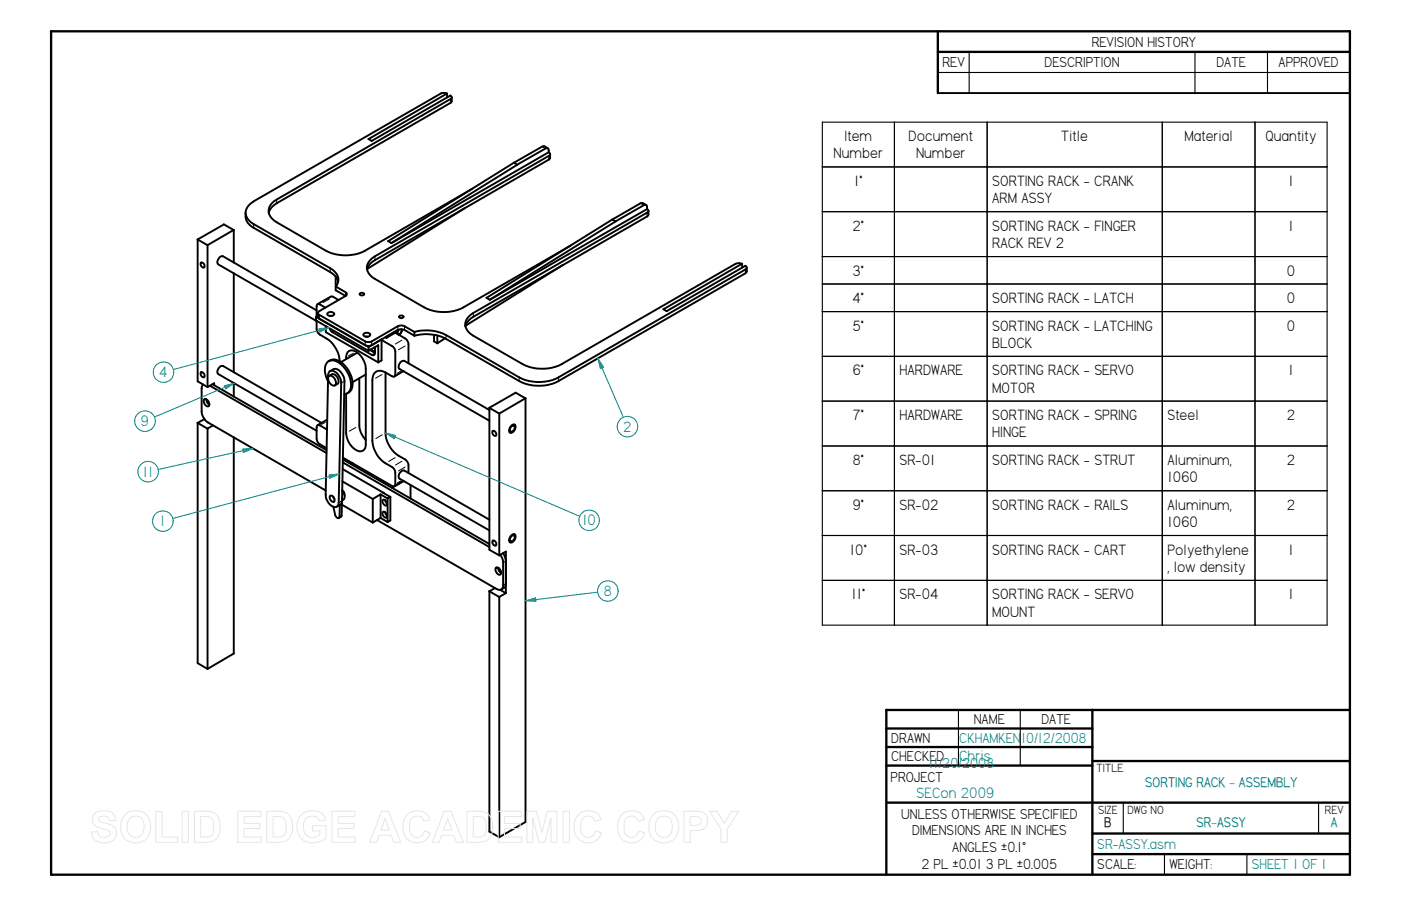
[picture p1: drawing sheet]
<svg xmlns="http://www.w3.org/2000/svg" width="432mm" height="279mm" viewBox="0 0 432 279" stroke-linecap="round" stroke-linejoin="round" font-family="sans-serif">
<g fill="none" stroke="#000" stroke-width=".72">
<path d="M15.7 9.7l400.4-.1v260.1h-400.4zM289.1 9.7v19M289.1 16h127M273.2 218.9v50.8M273.2 218.9h142.9M336.7 218.9v50.8M273.2 224.7h63.5M273.2 230.4h63.5M273.2 236.1h63.5M336.7 234.7h79.4M273.2 247.5h142.9M336.7 257h79.4"/>
<path d="M336.7 263.4h79.4"/>
</g>
<g fill="none" stroke="#000" stroke-width=".34">
<path d="M298.7 16v12.7M368.3 16v12.7M390.7 16v12.7M253.4 37.6v155.2h155.6v-155.1h-155.6M275.7 37.6v155.2M289.1 22.4h127M304.2 37.6v155.2M358.2 37.6v155.2M386.8 37.6v155.2M253.4 51.5h155.6M253.4 65.3h155.6M253.4 79.1h155.6"/>
<path d="M253.4 87.6h155.6M253.4 96.1h155.6M253.4 109.9h155.6M253.4 123.7h155.6M253.4 137.5h155.6M253.4 151.3h155.6M253.4 165.1h155.6M253.4 179h155.6M295.4 218.9v17.2M314.5 218.9v17.2M346.2 247.6v9.4M406.4 247.6v9.4"/>
<path d="M358.9 263.4v6.3M384.3 263.4v6.3"/>
</g>
<g fill="none" stroke="#000" stroke-width=".59">
<path d="M137.8 30.1v-1.2l-.8-.2-1.2 .2-57.7 33.2M137.8 28.8l-24.2 14.1M138.8 31.7l-54.3 31.5a4.3 4.3 0 0 0-1.7 2.4M139.2 30v1.2l-.4 .6M289.1 28.7h127M113.5 42.8l1.1 .7M114.5 43.5l24.3-14 .4 .4-.4 .7-53.5 31a3.7 3.7 0 0 0-2.5 3.4 3.7 3.7 0 0 0 2.5 3.5l15.1 8.8a13.4 13.4 0 0 0 12.2 0M145.5 58.3l-33 19M158.4 50.2l1 .6M158.4 50.2l-38.8 24.2M159.4 50.8l-38.8 24.2M167.8 45.1l1 .6"/>
<path d="M167.8 45.1l-.7 .1-8.7 5M169.1 46.4a.56 .56 0 0 0-.7-.7l-9 5.1M169.1 49.2l-53.5 31a4.9 4.9 0 0 0-2.5 2.9M169.1 48.1l-53.5 30.9a3.6 3.6 0 0 0-1.5 5.9l1.5 1.1 15.1 8.8a13.4 13.4 0 0 0 12.2 0l32.9-19M169.1 46.9l.4 .5-.4 .7M169.1 46.3v.6M169.1 46.9l-48.5 28.1-1-.7M169.5 47.5v1.2l-.4 .6M60.9 73.9l3.1 1.7M60.9 73.8v43.8l3.1 1.8M64 75.6l8.1-4.7v10.1M64 75.6v43.8"/>
<path d="M68.7 79l28.9 16.7M68.7 79a1.7 1.7 0 0 0-1.4 2.5l30.3 17.5M69 69.2l3.1 1.8M69 69.2l-8.1 4.7M75.7 65.6a4.3 4.3 0 0 0 2.5 4.7M78.1 70.2l23.7 13.7a4.8 4.8 0 0 1 2.4 2.9M78.1 69.1l23.7 13.6a3.6 3.6 0 0 1 1.7 5.6v1.2M78.2 62.1a3.6 3.6 0 0 0-1.4 5.9l1.4 1.1M143.3 64.2l-30.1 18.8M188.7 67.7l1 .6M188.7 67.7l-38.8 24.2M189.7 68.3l-38.8 24.2"/>
<path d="M199.1 63.2l-1-.5h-.7l-8.7 5M199.4 64.5l-.1-1.2h-.9l-8.7 5M199.4 66.8l-54.3 31.4a4.5 4.5 0 0 0-1.7 2.4M199.4 65.6l-53.5 30.9a3.6 3.6 0 0 0-1.5 5.9l1.5 1.1 15.1 8.8a13.4 13.4 0 0 0 12.2 0M199.4 64.5a.59 .59 0 0 1 .5 .5 .59 .59 0 0 1-.5 .6M199.4 64.5l-48.4 28M199.9 65v1.2l-.5 .6M62 81a.88 .88 0 0 1 .9 .5 .88 .88 0 0 1-.2 1l-.8-.7zM72.1 84.2v30.6M97.4 98.8l16.2 9.4M97.4 97.7v1.1M97.6 98.9l.1 3 .3 .8 .6 .5"/>
<path d="M97.6 94.4v3.2M98 96.5v1.2l.4 .6M98 97.3l-.6 .4 16.2 9.3 4-2.4M98.6 93.9l1.7 1M98.6 93.9a.61 .61 0 0 0-.7-.1 .61 .61 0 0 0-.3 .6M100.9 96.6l1-.4 .8 .2 .3 .4a1.27 1.27 0 0 1-2.2 0zM101.6 97.4h.8M102.6 91.5l1.8 1M102.7 91.5h-.8l-4.1 2.3M103.4 88.3l3.1 1.8a.61 .61 0 0 1 .4 .6 .61 .61 0 0 1-.4 .6M103.4 89.5l3.1 1.8M103.5 85.3v2.5l.3 .2"/>
<path d="M106.5 91.3l-8.1 4.7-.4 .4 .1 .5 14.8 8.6h1.3l8.4-4.9M110.8 90.6l.5-.3 .9 .2a.69 .69 0 0 1-.7 .6 .69 .69 0 0 1-.7-.5zM123.1 97.4l.6-.1 .6 .2a.66 .66 0 0 1-.6 .6 .66 .66 0 0 1-.7-.5zM149.9 91.8l1.1 .7M173.6 81.7l-30.1 18.8M204.4 95.3l1.1 .7M205.4 96l24.3-14a.61 .61 0 0 1 .4 .5 .61 .61 0 0 1-.4 .6l-57.5 33.3a13.4 13.4 0 0 1-12.2 0l-22.6-13.1M228.7 82.5v-1.1l-.7-.2-1.3 .2-53.6 30.9M228.7 81.3l-24.2 14.1M230.2 82.5v1.2l-.5 .6-57.5 33.2a13.4 13.4 0 0 1-12.2 0l-22.6-13M62 114.8a.88 .88 0 0 1 .9 .5 .88 .88 0 0 1-.2 1.1l-.8-.7zM62.6 118.6l-.5 1.2v7a4.5 4.5 0 0 0 2.1 3.5"/>
<path d="M64.7 119l35.9 20.7M65.5 118.5l35.1 20.3M66 118.8v-.6l-2.1 1.2M68.7 112.8l30.4 17.6M68.7 112.9a1.7 1.7 0 0 0-1.4 2.5l30.3 17.4M72.1 118.1v4.2M98.6 103.2a9.6 9.6 0 0 1 6.1 8.2v-.1M100.4 100.6v1.8l16.2 9.4M101.1 117.6a5.4 5.4 0 0 1-.2-5.9 3 3 0 0 1 4.3 .7 7.8 7.8 0 0 1 2.7 7.9 1.93 1.93 0 0 1-1.8 1.2M101.3 111.4a2.93 2.93 0 0 1 3.7 .2 8.1 8.1 0 0 1 3.3 8.5l-.8 .9M101.4 114.8a1.65 1.65 0 0 1 2.5 .4l1.1 1.7 .2 1.2-.8 36.9a1.28 1.28 0 0 1-.8 1.4 1.28 1.28 0 0 1-1.5-.5l-1.3-1.5-.4-1.8 .7-36.9zM101.4 115.9a1.84 1.84 0 0 1 2.2-.1 1.84 1.84 0 0 1 .8 2.1l-.4 .5"/>
<path d="M101.5 115.9a1.97 1.97 0 0 1 1.7 3 1.97 1.97 0 0 1-1.7-3zM101.6 101.3l.8 1.1M101.7 114.5a2.43 2.43 0 0 1 4 1.2l.5 1.9M102.4 102.4l12.2 7h.8l.2-.6M104 118.4l-.8 .5M106.2 117.5l-.8 36.9-.1 .6-.5 .7M106.7 110.7v-.5a1.85 1.85 0 0 1 .9-2 1.85 1.85 0 0 1 2.1 .3 6.7 6.7 0 0 1 3 5.2v23.3a1.83 1.83 0 0 1-.8 2 1.83 1.83 0 0 1-2.2-.2 6.6 6.6 0 0 1-3-5.3v-12.1M110.2 108.8l-5.1 2.9M110.7 116.7l.1 15.3 .5 1.6 1.4 2.1M112.1 103l1-.4a.74 .74 0 0 1 .9 .9l-.9 .4a.8 .8 0 0 1-1-.9zM112.6 103.8h.9M112.7 115.5l-4 2.4"/>
<path d="M113.6 107v1.2M114 107.9l1.6 .9M115.2 107.2l.4 .2M115.5 107.1l.1 1.7M115.6 108.6l-1.4-.8 1.4 .8M116.6 106.5l-3.1 1.7M116.6 106.4v5.4M117.6 104.8l3.6 2.1 .6 1.2v7.7l-.6 .4-2.4-1.3M117.6 104.7v6.5M117.6 111.1l-1 .7M118.8 104l.3 .2M118.8 114.9v18.6a9.7 9.7 0 0 0 6.4 8.4l.7 1.1v2.9"/>
<path d="M118.8 114.9a2.47 2.47 0 0 0-2.8-.3 2.47 2.47 0 0 0-1.2 2.6v18.7a9.3 9.3 0 0 0 6 8.1l.9 1 .1 .8v3.5l-.1 .6-.3 .1-.6-.1-15.2-8.8M119.1 103.8l3.5-2.1-8 4.8-.8 .2-1.2-.2M119.1 103.8v.4M121.8 102.6l3.1 1.8 .8 .9 .2 .8v6M122.6 100.6l.8-.2 1.3 .2M122.6 101.8l.8-.2 1.3 .2M122.9 101.6a1.2 1.2 0 0 0-.3 1.4v-.8l-3.5 2M123.7 101.6l-.1 1-.8 .6M124.4 114.4l-2.9 1.7M124.5 111.3l26.3 15.1M124.6 111.3a1.66 1.66 0 0 0-1.5 2.5l27.7 16M124.6 100.6l3.1 1.8"/>
<path d="M124.6 101.7l3.1 1.8M127.7 103.5a13.5 13.5 0 0 1 9.8 1M127.7 102.4a13.5 13.5 0 0 1 9.8 .9M127.7 102.4v1.1M133.8 103.3v2l1 .6M134.8 103.5v2.4M137.2 104.3l-2.4 1.6M60.9 130.4l3.1 1.8 1.7-1M60.9 130.4v74.1l3.1 1.8M62.9 129.2l.2 .2M62.9 129.1l-2 1.3M63 123.1a1.38 1.38 0 0 1 1.3 .8 1.38 1.38 0 0 1-.2 1.4 1.55 1.55 0 0 1-1.1-2.2z"/>
<path d="M63.6 123.1l.4 1.2 .5 .5M63.8 123.3l.2 .7 .5 .5M64 132.2v74.1M64.1 130.3l36.3 21M72.1 134.8v66.7l-8.1 4.8M98.6 137l2.1 1.2M100.6 132.3l.2 .2M100.6 132.4l-2-1.2a.64 .64 0 0 0-.7 0 .64 .64 0 0 0-.3 .6v3.5l.4 1.2 .6 .5M100.8 129.4l-3 1.7M107.5 121l-.5 .3M151.9 132.9a.88 .88 0 0 1 1 .5 .88 .88 0 0 1-.3 1.1l-.8-.8zM153.9 127.6l-3.1-1.8v43.7l3.1 1.8"/>
<path d="M153.9 127.5v43.8M157.6 131.5l.9-.2a1.25 1.25 0 0 1-1.1 1.8l-.2-.9zM157.6 131.2l.4-.2a.61 .61 0 0 1 .9 .5l-.4 1.3a.96 .96 0 0 1-1.5 .4 1.75 1.75 0 0 1 .6-2zM157.9 133.1l-.8 .2M158.5 130.9l.2 .8M158.9 121.1l3.1 1.8M158.9 121.1l-8.1 4.7M162 122.8v130.7l-8.1 4.7M162 122.8l-8.1 4.8M101.6 153a1.1 1.1 0 0 1 1.3 .4 1.1 1.1 0 0 1 0 1.3 1.31 1.31 0 0 1-1.3-1.7zM102.7 153.2l.4 .6M104.7 155.7l-.1 3.6-.2 .5-.5-.1-.5-.6-.7-2.8"/>
<path d="M104.8 155.7l-1 .6M105.1 159.3l-.7 .5M105.3 155.6l9.6 5.6M105.5 153.7l-.2 5.3-.2 .4M105.5 151.3a2.11 2.11 0 0 1 .3 2.8M105.5 151.2l.5 .6 .2 .9M105.5 148.5l9.4 5.4M105.6 144.7l12.7 7.3M105.7 141.7l45.1 26.1M105.7 142.6l45.1 26.1M105.8 154.1l-.4 .2M108.8 142.8l-.6 .4"/>
<path d="M114.9 153.9v7.3M114.9 153.9l2.4-1.5v7.4M117.3 159.7l2.2 1.3M117.3 159.7l-2.4 1.5M117.3 152.5l2.2 1.2M118 157.9a1.13 1.13 0 0 1 1.1 .5 1.13 1.13 0 0 1 0 1.2 1.2 1.2 0 0 1-1.1-1.7zM118 154.2a1.13 1.13 0 0 1 1.1 .5 1.13 1.13 0 0 1 0 1.2 1.23 1.23 0 0 1-1.1-1.7zM118.2 151.9l2.1 1.3v7.3l-.8 .5M118.3 152v.1M118.7 157.9l.6 1.1M118.7 154.2l.6 1.1M119.5 153.7v7.3"/>
<path d="M120.3 153.2l-.8 .5M124.4 148.3l-2.9 1.6M124.5 148.3l-3.7 2.2M124.5 145.1l26.3 15.2M124.6 145.1a1.66 1.66 0 0 0-1.5 2.5l27.7 16M126.5 149.6v4.2M116.2 160.4l36.9 21.3a1.2 1.2 0 0 0 1.4 .1 1.2 1.2 0 0 0 .6-1.3l-.1-7.6-.8-1.8M151.9 166.7a1.04 1.04 0 0 1 .9 1.6 1.07 1.07 0 0 1-.9-1.6zM152.7 175.2a1.15 1.15 0 0 1 1.3 .1 1.15 1.15 0 0 1 .4 1.2v.4l-.3 .3a1.64 1.64 0 0 1-1.4-2zM153.5 175l.4 1.2 .5 .5M153.8 175.2l.1 .7 .5 .5M153.8 171.3l2.1-1.2v12.8"/>
<path d="M155 170.6l.7 1.2 .2 1.2M157.6 165.4l.9-.3a1.25 1.25 0 0 1-1.1 1.9l-.2-.9zM157.6 165.1l.4-.3a.61 .61 0 0 1 .9 .6l-.4 1.3a.92 .92 0 0 1-1.5 .3 1.75 1.75 0 0 1 .6-1.9zM157.9 166.9l-.8 .3M158.5 164.7l.2 .9M150.8 182.3l3.1 1.8M150.8 182.3v74.2l3.1 1.7M152.6 181.4l-1.8 1M153.9 184.1v74.1M154.1 181.9l1.8 1M155.9 180a1.86 1.86 0 0 1-1.4 1.8M155.9 182.9l-2.1 1.2"/>
</g>
<g fill="none" stroke="#000" stroke-width=".31">
<path d="M138.8 30.9v.6M167.3 45.3l.5 .3M169.1 48.4v.5M78.2 69.5v.5M85.3 61.9v.5M115.6 79.4v.5M197.6 62.8l.5 .3M199.4 65.9v.6M98.4 97.5v.5M101.6 92.2l-2 1.1M101.8 83v.6M106.5 90.4v.5"/>
<path d="M145.9 96.9v.5M229.7 83.4v.5M102.8 102.2l-.3 .2M105.9 117.7l-.5 .3M108.9 108.9l-1.5 .9M112.6 105.5v.6M114.6 105.6v.6M115.3 109l-.4 .3M117.8 115.5l-2.1 1.1M122.6 100.9v.5M123.4 114.5l-1 .6M123.9 104.9l-2 1.2"/>
<path d="M124.7 101v.5M124.8 106.7l-2 1.2M137.5 103.7v.5M160 116.6v.6M172.2 116.7v.5M100.2 130.3l-1.1 .6M100.6 132.3v.1M100.8 132.2l-.1 .1M109.7 131.8l-2 1.2M117.8 134.1l-2 1.2M105.1 159.1l-.3 .2M105.2 154.5l-.5 .4"/>
<path d="M105.4 153.7h.1M121.8 141.1l-2 1.2M123.4 148.3l-1 .7M123.9 142.2l-2 1.2M124.8 144.1l-2 1.1M155.7 173.2l-.5 .2M155.7 180.1l-.4 .2"/>
</g>
<path d="M184.2 182.6l-22.2 2.7" fill="none" stroke="#008080" stroke-width=".31"/>
<path d="M162 185.3l3.1-.9 .1 1z" fill="#008080"/>
<g fill="none" stroke="#008080" stroke-width=".31">
<path d="M78 138.3l-29.3 6.5M162 185.3l3.1-.9 .1 1z"/>
<circle cx="187.4" cy="182.3" r="3.2"/>
</g>
<path d="M74.8 138.5l3.2-.2-3 1.2z" fill="#008080"/>
<g fill="none" stroke="#008080" stroke-width=".31">
<path d="M72.2 118.2l-24.6 10.4M74.8 138.5l3.2-.2-3 1.2z"/>
<circle cx="45.7" cy="145.5" r="3.2"/>
</g>
<path d="M69.1 119l3.1-.8-2.7 1.7z" fill="#008080"/>
<g fill="none" stroke="#008080" stroke-width=".31">
<path d="M69.1 119l3.1-.8-2.7 1.7zM104.6 146.2l-51.4 13.7"/>
<circle cx="44.7" cy="129.9" r="3.2"/>
</g>
<path d="M101.4 146.5l3.2-.3-3 1.3z" fill="#008080"/>
<g fill="none" stroke="#008080" stroke-width=".31">
<path d="M118.8 133.5l59.8 25.7M101.4 146.5l3.2-.3-3 1.3z"/>
<circle cx="50.2" cy="160.7" r="3.2"/>
</g>
<path d="M118.8 133.5l3.2 .8-.5 1z" fill="#008080"/>
<g fill="none" stroke="#008080" stroke-width=".31">
<path d="M101.5 101l-48.1 13M118.8 133.5l3.2 .8-.5 1z"/>
<circle cx="181.6" cy="160.4" r="3.2"/>
</g>
<path d="M98.3 101.4l3.2-.4-2.9 1.4z" fill="#008080"/>
<g fill="none" stroke="#008080" stroke-width=".31">
<path d="M98.3 101.4l3.2-.4-2.9 1.4zM184.3 110.5l7.8 18.2"/>
<circle cx="50.4" cy="114.8" r="3.2"/>
</g>
<path d="M184.3 110.5l1.7 2.7-1 .5z" fill="#008080"/>
<g fill="none" stroke="#008080" stroke-width=".31">
<path d="M184.3 110.5l1.7 2.7-1 .5z"/>
<circle cx="193.4" cy="131.6" r="3.2"/>
</g>
<g fill="none" stroke="#e6e6e6" stroke-width=".31">
<path d="M29.1 251a4.6 4.6 0 0 1 6 .2l.6 1.8-2 .1a1.81 1.81 0 0 0-1.5-1.5 1.81 1.81 0 0 0-1.8 1 2 2 0 0 0 2 1.2 3.6 3.6 0 0 1 3.5 2.7 3.1 3.1 0 0 1-3.8 3.4 3.4 3.4 0 0 1-3.9-3.3l1.8-.1a2.1 2.1 0 0 0 1.8 1.8 2.1 2.1 0 0 0 2.2-1.3 1.81 1.81 0 0 0-1.9-1.3 3.5 3.5 0 0 1-3.6-3l.2-1.1zM38.5 251.2a4.8 4.8 0 0 1 5.8-.5 4.8 4.8 0 0 1 2.1 5.4 4.7 4.7 0 0 1-5.5 3.8 4.7 4.7 0 0 1-3.7-5.6l.4-1.7zM39.9 252.5a2.56 2.56 0 0 1 2.8-.7 2.56 2.56 0 0 1 1.7 2.4 3.1 3.1 0 0 1-2 4 2.71 2.71 0 0 1-3.2-3.3 3.5 3.5 0 0 1 .7-2.4zM48 250.3h2v7.8h4.8v1.7h-6.8zM56.1 250.2h2v9.6h-2zM59.9 250.2h4.1a3.8 3.8 0 0 1 3.9 4.2 4.4 4.4 0 0 1-3 5.2l-5 .2zM61.8 251.8h1.9a2.51 2.51 0 0 1 2.2 3.2 3.2 3.2 0 0 1-1 2.9l-3.1 .2zM73.3 250.2h7.1v1.6h-5.2v2.1h4.9v1.6h-4.9v2.6h5.4v1.7h-7.3zM82.2 250.2h4.1a3.8 3.8 0 0 1 3.9 4.2 4.4 4.4 0 0 1-3 5.2l-5 .2zM84.2 251.8h1.8a2.51 2.51 0 0 1 2.2 3.2 3.2 3.2 0 0 1-1 2.9l-3 .2zM92.9 251.2a5.1 5.1 0 0 1 6.7 0l.8 1.7-1.9 .3a2.65 2.65 0 0 0-3.2-1.4 2.65 2.65 0 0 0-1.8 3 2.95 2.95 0 0 0 1.6 3.2 2.95 2.95 0 0 0 3.5-.6v-1.2h-2.3v-1.6h4.2v3.8a5.8 5.8 0 0 1-8.1-.4 5.5 5.5 0 0 1 .5-6.8zM102.3 250.2h7.1v1.6h-5.2v2.1h4.9v1.6h-4.9v2.6h5.4v1.7h-7.3z"/>
<path d="M117.6 250.2h2.1l3.8 9.6h-2.1l-.8-2.2h-3.8l-.8 2.2h-2zM118.7 252.4l1.3 3.6h-2.6zM125.4 251.3a4.1 4.1 0 0 1 7.1 1.5l-1.9 .5a2.22 2.22 0 0 0-2.6-1.6 2.22 2.22 0 0 0-1.8 2.4v.8a2.6 2.6 0 0 0 2.7 3.3l1.3-.7 .6-1.3 1.8 .6a4.3 4.3 0 0 1-5 3 4.3 4.3 0 0 1-3.4-4.7 5 5 0 0 1 1.2-3.8zM136.9 250.2h2.1l3.8 9.6h-2.1l-.8-2.2h-3.8l-.8 2.2h-2zM138 252.4l1.3 3.6h-2.6zM143.9 250.2h4.1a3.8 3.8 0 0 1 3.8 4.2 4.4 4.4 0 0 1-3 5.2l-4.9 .2zM145.8 251.8h1.9a2.51 2.51 0 0 1 2.2 3.2 3.2 3.2 0 0 1-1.1 2.9l-3 .2zM153.5 250.2h7.2v1.6h-5.2v2.1h4.8v1.6h-4.8v2.6h5.3v1.7h-7.3zM162.4 250.2h2.9l1.7 6.5 1.7-6.5h2.9v9.6h-1.8v-7.6l-1.9 7.6h-1.8l-1.9-7.6v7.6h-1.8zM173.6 250.2h1.9v9.6h-1.9zM178.2 251.3a4.1 4.1 0 0 1 7.1 1.5l-2 .5a2.22 2.22 0 0 0-2.5-1.6 2.22 2.22 0 0 0-1.8 2.4l-.1 .8a2.6 2.6 0 0 0 2.8 3.3l1.3-.7 .5-1.3 1.8 .6a4.3 4.3 0 0 1-5 3 4.3 4.3 0 0 1-3.3-4.7 5 5 0 0 1 1.2-3.8zM191.6 251.3a4.1 4.1 0 0 1 7 1.5l-1.9 .5a2.22 2.22 0 0 0-2.5-1.6 2.22 2.22 0 0 0-1.8 2.4l-.1 .8a2.6 2.6 0 0 0 2.8 3.3l1.2-.7 .6-1.3 1.8 .6a4.3 4.3 0 0 1-5 3 4.3 4.3 0 0 1-3.4-4.7 5 5 0 0 1 1.3-3.8z"/>
<path d="M201.3 251.2a4.8 4.8 0 0 1 5.7-.5 4.8 4.8 0 0 1 2.1 5.4 4.7 4.7 0 0 1-5.5 3.8 4.7 4.7 0 0 1-3.6-5.6l.4-1.7zM202.7 252.5a2.56 2.56 0 0 1 2.8-.7 2.56 2.56 0 0 1 1.6 2.4 3.1 3.1 0 0 1-2 4 2.71 2.71 0 0 1-3.1-3.3 3.5 3.5 0 0 1 .7-2.4zM210.8 250.2h4.5a2.99 2.99 0 0 1 2.8 3.4 2.99 2.99 0 0 1-3.5 2.5l-1.9 .1v3.6h-1.9zM212.7 251.8h2.1a1.39 1.39 0 0 1 1.3 1.7 1.39 1.39 0 0 1-1.8 1l-1.6 .1zM218.7 250.2h2.3l2.2 3.7 2.2-3.7h2.2l-3.4 5.5v4.1h-2v-4.1z"/>
</g>
<g font-size="5.2">
<text x="260.3" y="43.5">Item</text>
<text x="280" y="43.5">Document</text>
<text x="327.1" y="43.5">Title</text>
<text x="365" y="43.5">Material</text>
<text x="390" y="43.5">Quantity</text>
<text x="256.9" y="48.9">Number</text>
<text x="282.3" y="48.9">Number</text>
<text x="263.3" y="57.4">1*</text>
<text x="305.8" y="57.4">SORTING RACK - CRANK</text>
<text x="397.1" y="57.4">1</text>
<text x="305.8" y="62.7">ARM ASSY</text>
<text x="262.8" y="71.2">2*</text>
<text x="305.8" y="71.2">SORTING RACK - FINGER</text>
<text x="397.1" y="71.2">1</text>
<text x="305.8" y="76.5">RACK REV 2</text>
<text x="262.8" y="85">3*</text>
<text x="396.6" y="85">0</text>
<text x="262.8" y="93.5">4*</text>
<text x="305.8" y="93.5">SORTING RACK - LATCH</text>
<text x="396.6" y="93.5">0</text>
<text x="262.8" y="102">5*</text>
<text x="305.8" y="102">SORTING RACK - LATCHING</text>
<text x="396.6" y="102">0</text>
<text x="305.8" y="107.3">BLOCK</text>
<text x="262.8" y="115.8">6*</text>
<text x="277.2" y="115.8">HARDWARE</text>
<text x="305.8" y="115.8">SORTING RACK - SERVO</text>
<text x="397.1" y="115.8">1</text>
<text x="305.8" y="121.1">MOTOR</text>
<text x="262.8" y="129.6">7*</text>
<text x="277.2" y="129.6">HARDWARE</text>
<text x="305.8" y="129.6">SORTING RACK - SPRING</text>
<text x="359.8" y="129.6">Steel</text>
<text x="396.6" y="129.6">2</text>
<text x="305.8" y="134.9">HINGE</text>
<text x="262.8" y="143.4">8*</text>
<text x="277.2" y="143.4">SR-01</text>
<text x="305.8" y="143.4">SORTING RACK - STRUT</text>
<text x="359.8" y="143.4">Aluminum,</text>
<text x="396.6" y="143.4">2</text>
<text x="359.8" y="148.7">1060</text>
<text x="262.8" y="157.2">9*</text>
<text x="277.2" y="157.2">SR-02</text>
<text x="305.8" y="157.2">SORTING RACK - RAILS</text>
<text x="359.8" y="157.2">Aluminum,</text>
<text x="396.6" y="157.2">2</text>
<text x="359.8" y="162.5">1060</text>
<text x="262" y="171">10*</text>
<text x="277.2" y="171">SR-03</text>
<text x="305.8" y="171">SORTING RACK - CART</text>
<text x="359.8" y="171">Polyethylene</text>
<text x="397.1" y="171">1</text>
<text x="359.8" y="176.4">, low density</text>
<text x="262.5" y="184.8">11*</text>
<text x="277.2" y="184.8">SR-04</text>
<text x="305.8" y="184.8">SORTING RACK - SERVO</text>
<text x="397.1" y="184.8">1</text>
<text x="305.8" y="190.2">MOUNT</text>
</g>
<g font-size="5.2" fill="#008080">
<text x="49.1" y="116.4">4</text>
<text x="43.4" y="131.4">9</text>
<text x="192.1" y="133.1">2</text>
<text x="44" y="147.1">11</text>
<text x="49.4" y="162.3">1</text>
<text x="179.5" y="162.1">10</text>
<text x="186.1" y="183.9">8</text>
<text x="295.7" y="234.7">Chris</text>
<text x="282.5" y="246.1">SECon 2009</text>
</g>
<g font-size="5">
<text x="336.5" y="14.4">REVISION HISTORY</text>
<text x="290.4" y="20.7">REV</text>
<text x="321.9" y="20.7">DESCRIPTION</text>
<text x="374.9" y="20.7">DATE</text>
<text x="394.1" y="20.7">APPROVED</text>
<text x="300.1" y="223.4">NAME</text>
<text x="321" y="223.4">DATE</text>
<text x="274.7" y="229.1">DRAWN</text>
<text x="274.7" y="234.8">CHECKED</text>
<text x="274.5" y="241.2">PROJECT</text>
<text x="277.7" y="252.6">UNLESS OTHERWISE SPECIFIED</text>
<text x="281.1" y="257.6">DIMENSIONS ARE IN INCHES</text>
<text x="293.5" y="262.8">ANGLES ±0.1°</text>
<text x="284" y="267.8">2 PL ±0.01 3 PL ±0.005</text>
<text x="338.2" y="268.1">SCALE:</text>
<text x="360.4" y="268.1">WEIGHT:</text>
</g>
<g font-size="5" fill="#008080">
<text x="295.7" y="229">CKHAMKEN</text>
<text x="314.7" y="229.1">10/12/2008</text>
<text x="286.2" y="236.8">11/20/2008</text>
<text x="338.2" y="261.7">SR-ASSY.asm</text>
<text x="385.8" y="268.1">SHEET 1 OF 1</text>
</g>
<g font-size="4.8" fill="#008080">
<text x="352.9" y="242.7">SORTING RACK - ASSEMBLY</text>
<text x="368.8" y="255.1">SR-ASSY</text>
<text x="410.2" y="255.1">A</text>
</g>
<text font-size="4.8" x="340.3" y="255.1">B</text>
<g font-size="4.1">
<text x="337.9" y="238.1">TITLE</text>
<text x="338.4" y="251">SIZE</text>
<text x="347.5" y="251">DWG NO</text>
<text x="408.3" y="251">REV</text>
</g>
</svg>
